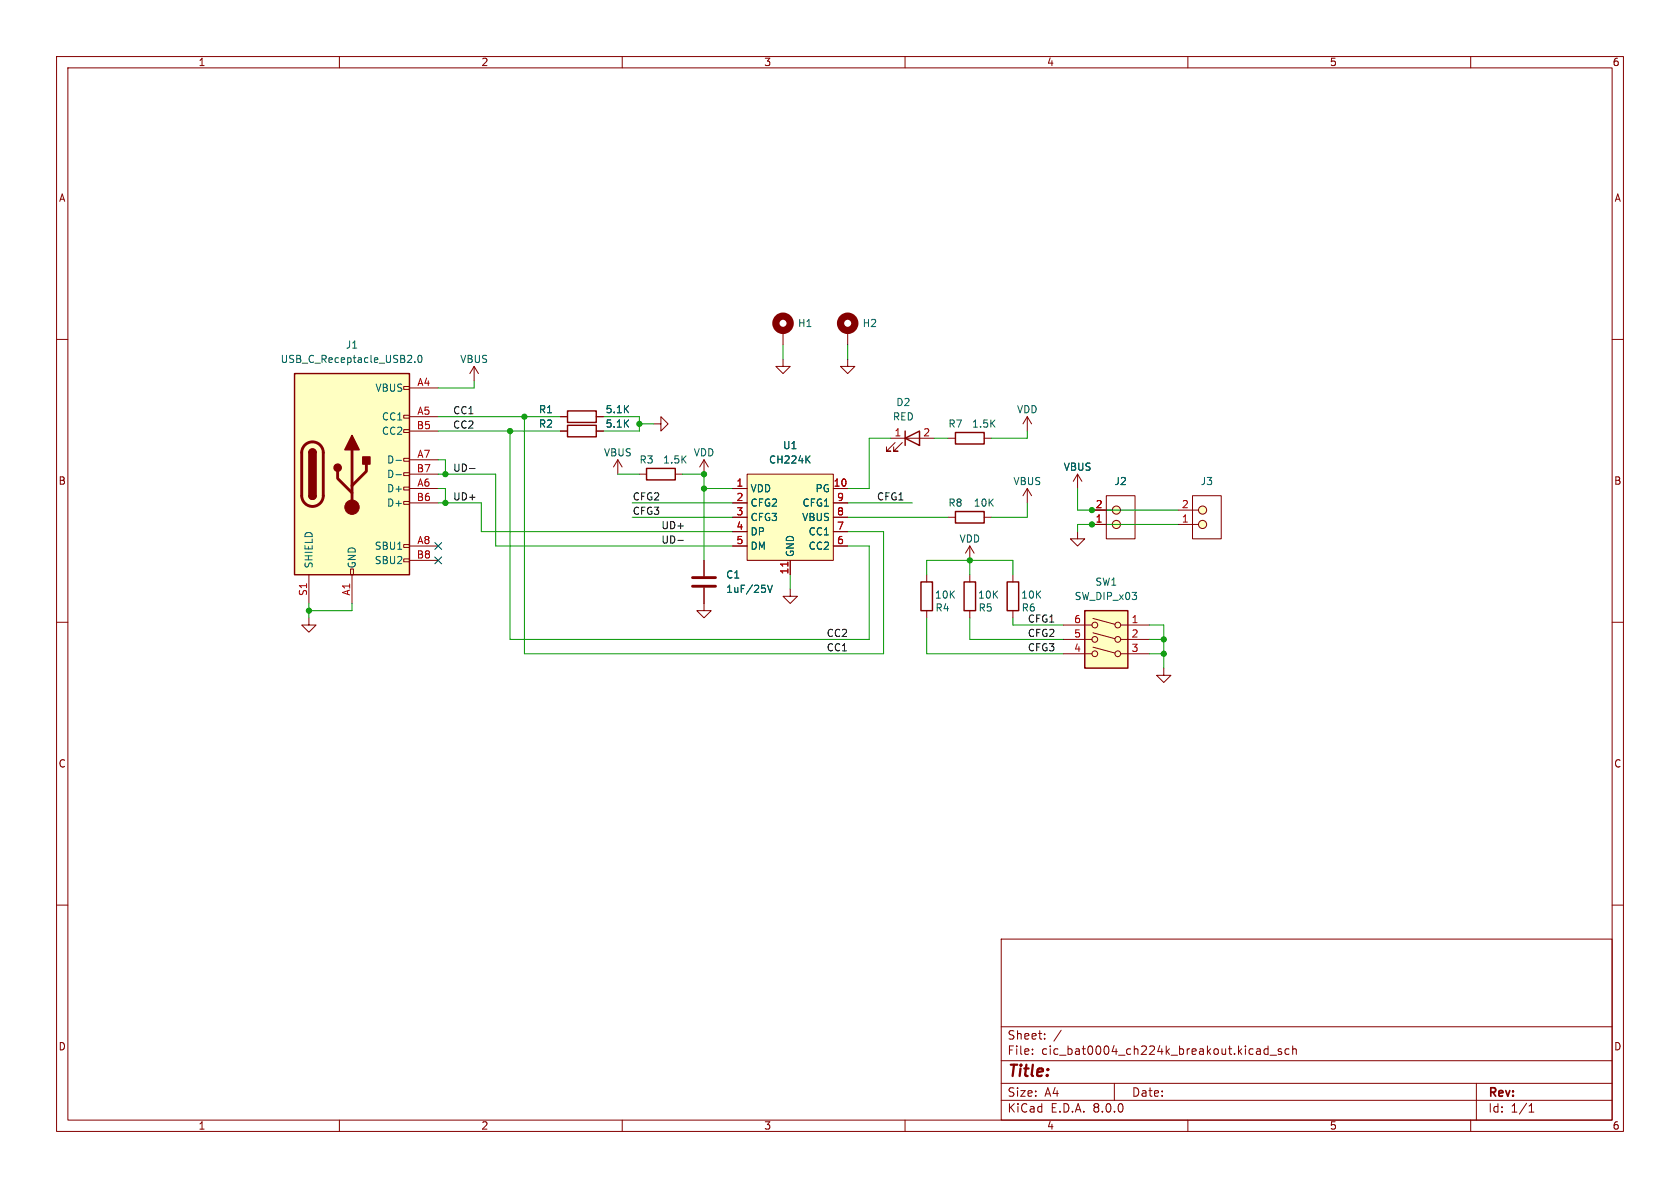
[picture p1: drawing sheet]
<svg xmlns="http://www.w3.org/2000/svg" width="297mm" height="210mm" viewBox="0 0 297 210" stroke-linecap="round" stroke-linejoin="round" font-family="sans-serif">
<g fill="none" stroke="#840000" stroke-width=".18">
<path d="M10 10h277v190h-277zM12 12h273v186h-273zM60 10v2M110 10v2M160 10v2M210 10v2M260 10v2M10 60h2M285 60h2M149.9 63.5v1.3h1.2l-1.2 1.2-1.3-1.2h1.3M10 110h2M171.4 101.6v1.3"/>
<path d="M171.4 108v1.2M179.1 101.6v1.3M179.1 108v1.2M285 110h2M10 160h2M285 160h2M177 166h108v32h-108zM60 198v2M110 198v2M160 198v2M177 194.5h108M177 191.5h108"/>
<path d="M177 187.5h108M177 181.5h108M182.5 186.3v.1M182.5 185.5v.1M184.7 183.6v.1M184.7 182.8v.1M187.6 182.1l-1.3 2M197 191.5v3M210 198v2M224.2 184.9v1.5M224.2 185.5l-.5-.1-.2 .3v.4l.1 .2h.6M224.5 186.5h1.2"/>
<path d="M226.5 185.5l-.3-.1-.2 .2v.2l.5 .2v.3h-.5M227.9 185.5l-.4-.1-.3 .3v.4l.1 .2h.6M228.5 185.5l.2-.1 .4 .1 .1 .9M228.5 184.9v1.5M260 198v2M261 191.5v6.5M270.3 196.6h.9M270.3 195.5l.4-.4v1.5"/>
</g>
<path d="M170.4 102.9h2.1v5.1h-2.1zM178.1 102.9h2v5.1h-2z" fill="none" stroke="#840000" stroke-width=".25"/>
<path d="M52.1 66h20.3v35.6h-20.3z" fill="#ffffc2"/>
<g fill="none" stroke="#840000" stroke-width=".18">
<path d="M138.4 58.4v2.6M149.9 58.4v2.6M71.4 75.9h1v.6h-1zM71.4 73.4h1v.5h-1zM71.4 68.3h1v.5h-1zM72.4 68.6h5.1M72.4 73.7h5.1M72.4 76.2h5.1M138.4 63.5v1.3h1.3l-1.3 1.2-1.2-1.2h1.2M157.5 77.5h7.6M158.2 78.2l-1.5 1.6h.8h-.8v-.8M159.5 78.2l-1.5 1.6h.7h-.7v-.8"/>
<path d="M167.6 77.5h1.3M174 77.5h1.3M181.6 73.7l-.8 1.2M181.6 73.7v2.5M181.6 73.7l.8 1.2M71.4 98.8h1v.5h-1zM71.4 96.3h1v.5h-1zM71.4 88.6h1v.6h-1zM71.4 86.1h1v.5h-1zM71.4 83.6h1v.5h-1zM71.4 81h1v.5h-1zM72.4 86.4h5.1"/>
<path d="M72.4 81.3h5.1M72.4 96.5h5.1M72.4 88.9h5.1M72.4 83.8h5.1M72.4 99.1h5.1M167.6 91.4h1.3M171.4 96.5l-.7 1.3M171.4 96.5v2.6M171.4 96.5l.8 1.3M174 91.4h1.3M193 90.2h3.6M193 92.7h3.6"/>
<path d="M195.6 87.6h5.1v7.7h-5.1zM208.3 90.2h3.5M208.3 92.7h3.5M210.8 87.6h5.1v7.7h-5.1zM54.6 101.6v5.1M62 100.6h.5v1h-.5zM62.2 101.6v5.1M139.7 104.1v1.3h1.3l-1.3 1.3-1.3-1.3h1.3M163.8 101.6v1.3M163.8 108v1.2"/>
<circle cx="197.4" cy="92.7" r=".72"/>
<circle cx="197.4" cy="90.2" r=".72"/>
<circle cx="212.6" cy="90.2" r=".72"/>
<circle cx="212.6" cy="92.7" r=".72"/>
</g>
<path d="M52.1 66h20.3v35.6h-20.3zM160 77.5l2.6-1.3v2.5zM160 76.2v2.5M168.9 76.5h5.1v2h-5.1zM54.6 87.6a.64 .64 0 0 0 .6 .7 .64 .64 0 0 0 .7-.7M54.6 80a.64 .64 0 0 1 .6-.6 .64 .64 0 0 1 .7 .6M168.9 90.4h5.1v2.1h-5.1zM162.8 102.9h2v5.1h-2z" fill="none" stroke="#840000" stroke-width=".25"/>
<path d="M53.9 78.7a1.91 1.91 0 0 1 2.1-.4 1.91 1.91 0 0 1 1.1 1.7v7.6a1.91 1.91 0 0 1-1.9 1.9 1.91 1.91 0 0 1-1.9-1.9v-7.7l.2-.7zM62.2 79.5v10.2M59.7 83.3v1.3l2.5 2.5M64.8 82v1.3l-2.6 2.6" fill="none" stroke="#840000" stroke-width=".51"/>
<g fill="#840000" stroke="#840000" stroke-width=".25">
<path d="M54.6 87.6h1.3a.64 .64 0 0 1-.7 .7 .64 .64 0 0 1-.6-.7z"/>
<path d="M54.6 80h1.3v7.6h-1.3z"/>
<path d="M54.8 79.6a.64 .64 0 0 1 .7-.2 .64 .64 0 0 1 .4 .6h-1.3z"/>
<path d="M62.2 77l1.3 2.5h-2.5z"/>
<path d="M64.1 80.8h1.3v1.2h-1.3z"/>
<circle cx="59.7" cy="82.7" r=".63"/>
</g>
<circle cx="62.2" cy="89.7" r="1.27" fill="#840000" stroke="#840000" stroke-width=".18"/>
<path d="M73.3 64v.1M74 62.9l.2-.1a.68 .68 0 0 1 .4 .6 .68 .68 0 0 1-.4 .7l-.2-.1-.1-.4zM70 81.4h1M70 83.9h1" fill="none" stroke="#006464" stroke-width=".18"/>
<g fill="#ffffc2" stroke="#ffffc2" stroke-width=".18">
<circle cx="197.4" cy="90.2" r=".72"/>
<circle cx="197.4" cy="92.7" r=".72"/>
<circle cx="212.6" cy="90.2" r=".72"/>
<circle cx="212.6" cy="92.7" r=".72"/>
</g>
<g fill="none" stroke="#840000" stroke-width="1.3">
<circle cx="138.4" cy="57.1" r="1.27"/>
<circle cx="149.9" cy="57.1" r="1.27"/>
</g>
<path d="M132.1 83.8h15.2v15.3h-15.2z" fill="#ffffc2"/>
<g fill="none" stroke="#840000" stroke-width=".18">
<path d="M83.8 64.8l-.7 1.2M83.8 64.8v2.5M83.8 64.8l.8 1.2M99.1 76.2h1.2M99.1 73.7h1.2M105.4 76.2h1.3M105.4 73.7h1.3M115.6 74.9h1.2v-1.2l1.3 1.2-1.3 1.3v-1.3M109.2 81.3l-.7 1.3M109.2 81.3v2.5M109.2 81.3l.8 1.3M113 83.8h1.3"/>
<path d="M119.4 83.8h1.2M124.5 81.3l-.8 1.3M124.5 81.3v2.5M124.5 99.1v2.8M124.5 81.3l.7 1.3M129.5 86.4h2.6M129.5 88.9h2.6M129.5 91.4h2.6M129.5 94h2.6M129.5 96.5h2.6M132.1 83.8h15.2v15.3h-15.2zM139.7 99.1v2.5"/>
<path d="M147.3 86.4h2.6M147.3 88.9h2.6M147.3 91.4h2.6M147.3 94h2.6M147.3 96.5h2.6M54.6 109.2v1.3h1.3l-1.3 1.3-1.3-1.3h1.3M124.5 103.9v4.1h1.2l-1.2 1.2-1.3-1.2h1.3"/>
</g>
<path d="M139.3 99.4v.7" fill="none" stroke="#a90000" stroke-width=".18"/>
<path d="M142.7 81.1l.5 .8M143.2 80.6l-.7 .7M135.7 103.4l.4 1.3 .4-1.3" fill="none" stroke="#006464" stroke-width=".18"/>
<path d="M100.3 75.2h5.1v2h-5.1zM100.3 72.6h5.1v2.1h-5.1zM114.3 82.8h5.1v2h-5.1z" fill="none" stroke="#840000" stroke-width=".25"/>
<path d="M122.4 103.6h4.1M122.4 102.1h4.1" fill="none" stroke="#840000" stroke-width=".51"/>
<path d="M191.8 108h7.6v10.1h-7.6z" fill="#ffffc2"/>
<g fill="none" stroke="#840000" stroke-width=".18">
<path d="M99.1 76.2h1.2M99.1 73.7h1.2M105.4 76.2h1.3M105.4 73.7h1.3M124.5 99.1v2.8M129.5 86.4h2.6M129.5 88.9h2.6M129.5 91.4h2.6M129.5 94h2.6M129.5 96.5h2.6M139.7 99.1v2.5M147.3 86.4h2.6"/>
<path d="M147.3 88.9h2.6M147.3 91.4h2.6M147.3 94h2.6M147.3 96.5h2.6M181.6 86.4l-.8 1.2M181.6 86.4v2.5M181.6 86.4l.8 1.2M190.5 94v1.3h-1.3l1.3 1.2 1.3-1.2h-1.3M190.5 83.8l-.8 1.3M190.5 83.8v2.6M190.5 83.8l.8 1.3M193 92.7h2.6"/>
<path d="M193 90.2h2.6M124.5 103.9v2.8M188 110.5h5M188 113h5M188 115.6h5M193.2 114.4l3.9 1M193.2 111.9l3.9 1M193.2 109.3l3.9 1.1M198.1 110.5h5.1M198.1 113h5.1M198.1 115.6h5.1M205.7 118.1v1.3h-1.2l1.2 1.3 1.3-1.3h-1.3"/>
<circle cx="193.5" cy="110.5" r=".51"/>
<circle cx="193.5" cy="113" r=".51"/>
<circle cx="193.5" cy="115.6" r=".51"/>
<circle cx="197.6" cy="110.5" r=".51"/>
<circle cx="197.6" cy="115.6" r=".51"/>
<circle cx="197.6" cy="113" r=".51"/>
</g>
<path d="M191.8 108h7.6v10.1h-7.6z" fill="none" stroke="#840000" stroke-width=".25"/>
<path d="M83 82.8h1M119.8 95.5h1" fill="none" stroke="#0f0f0f" stroke-width=".18"/>
<g fill="none" stroke="#009600" stroke-width=".18">
<path d="M77.5 76.2h21.6M77.5 73.7h21.6M83.8 67.3v1.3h-6.3M90.2 76.2v36.8h63.5v-16.5h-3.8M92.7 73.7v41.9h63.5v-21.6h-6.3M106.7 73.7h6.3v2.5h-6.3M113 74.9h2.6M138.4 61v2.5M149.9 61v2.5M157.5 77.5h-3.8v8.9h-3.8M165.1 77.5h2.5M181.6 76.2v1.3h-6.3"/>
<path d="M77.5 88.9h7.6v5.1h44.4M77.5 83.8h10.1v12.7h41.9M77.5 86.4h1.2v2.5M77.5 81.3h1.2v2.5M109.2 83.8h3.8M111.8 91.4h17.7M111.8 88.9h17.7M120.6 83.8h3.9v15.3M124.5 86.4h5M149.9 91.4h17.7M149.9 88.9h11.4M171.4 99.1v2.5"/>
<path d="M181.6 88.9v2.5h-6.3M190.5 86.4v3.8h17.8M208.3 92.7h-17.8v1.3M54.6 106.7v2.5M62.2 106.7v1.3h-7.6M139.7 101.6v2.5M163.8 101.6v-2.5h15.3v2.5M163.8 109.2v6.4h24.2M171.4 109.2v3.8h16.6M179.1 109.2v1.3h8.9M203.2 110.5h2.5v7.6M203.2 113h2.5"/>
<path d="M203.2 115.6h2.5"/>
</g>
<path d="M76.9 98.5l1.2 1.2M76.9 95.9l1.2 1.2M78.1 98.5l-1.2 1.2M78.1 95.9l-1.2 1.2" fill="none" stroke="#000084" stroke-width=".18"/>
<path d="M142.7 81.1l.5 .8M143.2 80.6l-.7 .7M135.7 103.4l.4 1.3 .4-1.3" fill="none" stroke="#006464" stroke-width=".18"/>
<path d="M139.3 99.4v.7" fill="none" stroke="#a90000" stroke-width=".18"/>
<g fill="#009600" stroke="#009600" stroke-width=".18">
<circle cx="54.6" cy="108" r=".46"/>
<circle cx="78.7" cy="83.8" r=".46"/>
<circle cx="78.7" cy="88.9" r=".46"/>
<circle cx="124.5" cy="83.8" r=".46"/>
<circle cx="124.5" cy="86.4" r=".46"/>
<circle cx="171.4" cy="99.1" r=".46"/>
<circle cx="90.2" cy="76.2" r=".46"/>
<circle cx="92.7" cy="73.7" r=".46"/>
<circle cx="113" cy="74.9" r=".46"/>
<circle cx="193" cy="92.7" r=".46"/>
<circle cx="205.7" cy="115.6" r=".46"/>
<circle cx="205.7" cy="113" r=".46"/>
<circle cx="193" cy="90.2" r=".46"/>
</g>
<text font-size="2.8" fill="#840000" x="178" y="190.9">Title:</text>
<g font-size="2.1" fill="#840000">
<text x="178" y="184">Sheet:</text>
<text x="178" y="186.7">File:</text>
<text x="184.1" y="186.7">cic_bat0004_ch224k_breakout.kicad_sch</text>
<text x="178" y="196.9">KiCad</text>
<text x="178" y="194.1">Size:</text>
<text x="184.7" y="194.1">A4</text>
<text x="185.7" y="196.9">E.D.A.</text>
<text x="193.3" y="196.9">8.0.0</text>
<text x="200" y="194.1">Date:</text>
<text x="263" y="194.3">Rev:</text>
<text x="263" y="196.9">Id:</text>
<text x="267.1" y="196.9">1/1</text>
</g>
<g font-size="1.8" fill="#840000">
<text x="35" y="11.9">1</text>
<text x="85" y="11.9">2</text>
<text x="135" y="11.9">3</text>
<text x="185" y="11.9">4</text>
<text x="235" y="11.9">5</text>
<text x="285" y="11.9">6</text>
<text x="10.3" y="35.9">A</text>
<text x="285.3" y="35.9">A</text>
<text x="10.3" y="85.9">B</text>
<text x="285.3" y="85.9">B</text>
<text x="10.3" y="135.9">C</text>
<text x="285.3" y="135.9">C</text>
<text x="10.3" y="185.9">D</text>
<text x="285.3" y="185.9">D</text>
<text x="35" y="199.9">1</text>
<text x="85" y="199.9">2</text>
<text x="135" y="199.9">3</text>
<text x="185" y="199.9">4</text>
<text x="235" y="199.9">5</text>
<text x="285" y="199.9">6</text>
</g>
<g font-size="1.8" fill="#006464">
<text x="141" y="58">H1</text>
<text x="152.4" y="58">H2</text>
<text x="49.5" y="64.4">USB_C_Receptacle_USB2.0</text>
<text x="61" y="61.8">J1</text>
<text x="81.3" y="64.4">VBUS</text>
<text x="66.3" y="69.4">VBUS</text>
<text x="158.4" y="72">D2</text>
<text x="67.4" y="74.5">CC1</text>
<text x="67.4" y="77.1">CC2</text>
<text x="95.2" y="75.8">R2</text>
<text x="95.2" y="73.3">R1</text>
<text x="107" y="75.8">5.1K</text>
<text x="107" y="73.3">5.1K</text>
<text x="157.8" y="74.5">RED</text>
<text x="167.6" y="75.8">R7</text>
<text x="171.7" y="75.8">1.5K</text>
<text x="179.7" y="73.3">VDD</text>
<text x="68.3" y="82.1">D-</text>
<text x="106.7" y="80.9">VBUS</text>
<text x="113" y="82.1">R3</text>
<text x="117.1" y="82.1">1.5K</text>
<text x="122.5" y="80.9">VDD</text>
<text x="135.8" y="82.1">CH224K</text>
<text x="138.3" y="79.6">U1</text>
<text x="187.9" y="83.4">VBUS</text>
<text x="68.3" y="87.2">D+</text>
<text x="68.3" y="89.8">D+</text>
<text x="68.3" y="84.7">D-</text>
<text x="132.6" y="87.2">VDD</text>
<text x="132.6" y="89.8">CFG2</text>
<text x="141.8" y="89.8">CFG1</text>
<text x="144.1" y="87.2">PG</text>
<text x="167.6" y="89.8">R8</text>
<text x="172" y="89.8">10K</text>
<text x="179.1" y="86">VBUS</text>
<text x="196.9" y="86">J2</text>
<text x="212.2" y="86">J3</text>
<text x="132.6" y="92.3">CFG3</text>
<text x="132.6" y="94.8">DP</text>
<text x="141.7" y="92.3">VBUS</text>
<text x="142.9" y="94.8">CC1</text>
<text x="55.5" y="100.6" transform="rotate(-90 55.5 100.6)">SHIELD</text>
<text x="63.1" y="100.6" transform="rotate(-90 63.1 100.6)">GND</text>
<text x="66.2" y="97.4">SBU1</text>
<text x="66.2" y="99.9">SBU2</text>
<text x="132.6" y="97.4">DM</text>
<text x="140.6" y="98.6" transform="rotate(-90 140.6 98.6)">GND</text>
<text x="142.9" y="97.4">CC2</text>
<text x="169.5" y="96.1">VDD</text>
<text x="128.3" y="102.5">C1</text>
<text x="128.3" y="105">1uF/25V</text>
<text x="165.2" y="106">10K</text>
<text x="172.8" y="106">10K</text>
<text x="180.4" y="106">10K</text>
<text x="189.9" y="106.3">SW_DIP_x03</text>
<text x="193.5" y="103.7">SW1</text>
<text x="165.3" y="108.3">R4</text>
<text x="172.9" y="108.3">R5</text>
</g>
<g font-size="1.8" fill="#a90000">
<text x="73.7" y="68.3">A4</text>
<text x="73.6" y="75.9">B5</text>
<text x="73.7" y="73.4">A5</text>
<text x="158" y="77.2">1</text>
<text x="163.1" y="77.2">2</text>
<text x="73.6" y="83.6">B7</text>
<text x="73.7" y="81">A7</text>
<text x="73.6" y="88.6">B6</text>
<text x="73.7" y="86.1">A6</text>
<text x="130.1" y="86.1">1</text>
<text x="130.1" y="88.6">2</text>
<text x="147.3" y="86.1">10</text>
<text x="147.9" y="88.6">9</text>
<text x="193.6" y="89.9">2</text>
<text x="208.8" y="89.9">2</text>
<text x="130.1" y="91.2">3</text>
<text x="130.1" y="93.7">4</text>
<text x="147.9" y="93.7">7</text>
<text x="147.9" y="91.2">8</text>
<text x="193.6" y="92.5">1</text>
<text x="208.8" y="92.5">1</text>
<text x="73.6" y="98.8">B8</text>
<text x="73.7" y="96.3">A8</text>
<text x="130.1" y="96.3">5</text>
<text x="139.4" y="101.6" transform="rotate(-90 139.4 101.6)">11</text>
<text x="147.9" y="96.3">6</text>
<text x="54.4" y="105.5" transform="rotate(-90 54.4 105.5)">S1</text>
<text x="62" y="105.4" transform="rotate(-90 62 105.4)">A1</text>
<text x="189.8" y="112.8">5</text>
<text x="189.8" y="110.2">6</text>
<text x="200" y="110.2">1</text>
<text x="200" y="112.8">2</text>
<text x="189.8" y="115.3">4</text>
<text x="200" y="115.3">3</text>
</g>
<g font-size="1.8" fill="#0f0f0f">
<text x="80" y="73.3">CC1</text>
<text x="80" y="75.9">CC2</text>
<text x="80" y="83.5">UD-</text>
<text x="80" y="88.6">UD+</text>
<text x="111.8" y="88.6">CFG2</text>
<text x="154.9" y="88.6">CFG1</text>
<text x="111.8" y="91.1">CFG3</text>
<text x="116.8" y="93.6">UD+</text>
<text x="116.8" y="96.2">UD-</text>
<text x="146" y="112.7">CC2</text>
<text x="180.5" y="108.3">R6</text>
<text x="181.6" y="112.7">CFG2</text>
<text x="181.6" y="110.1">CFG1</text>
<text x="146" y="115.2">CC1</text>
<text x="181.6" y="115.2">CFG3</text>
</g>
</svg>
